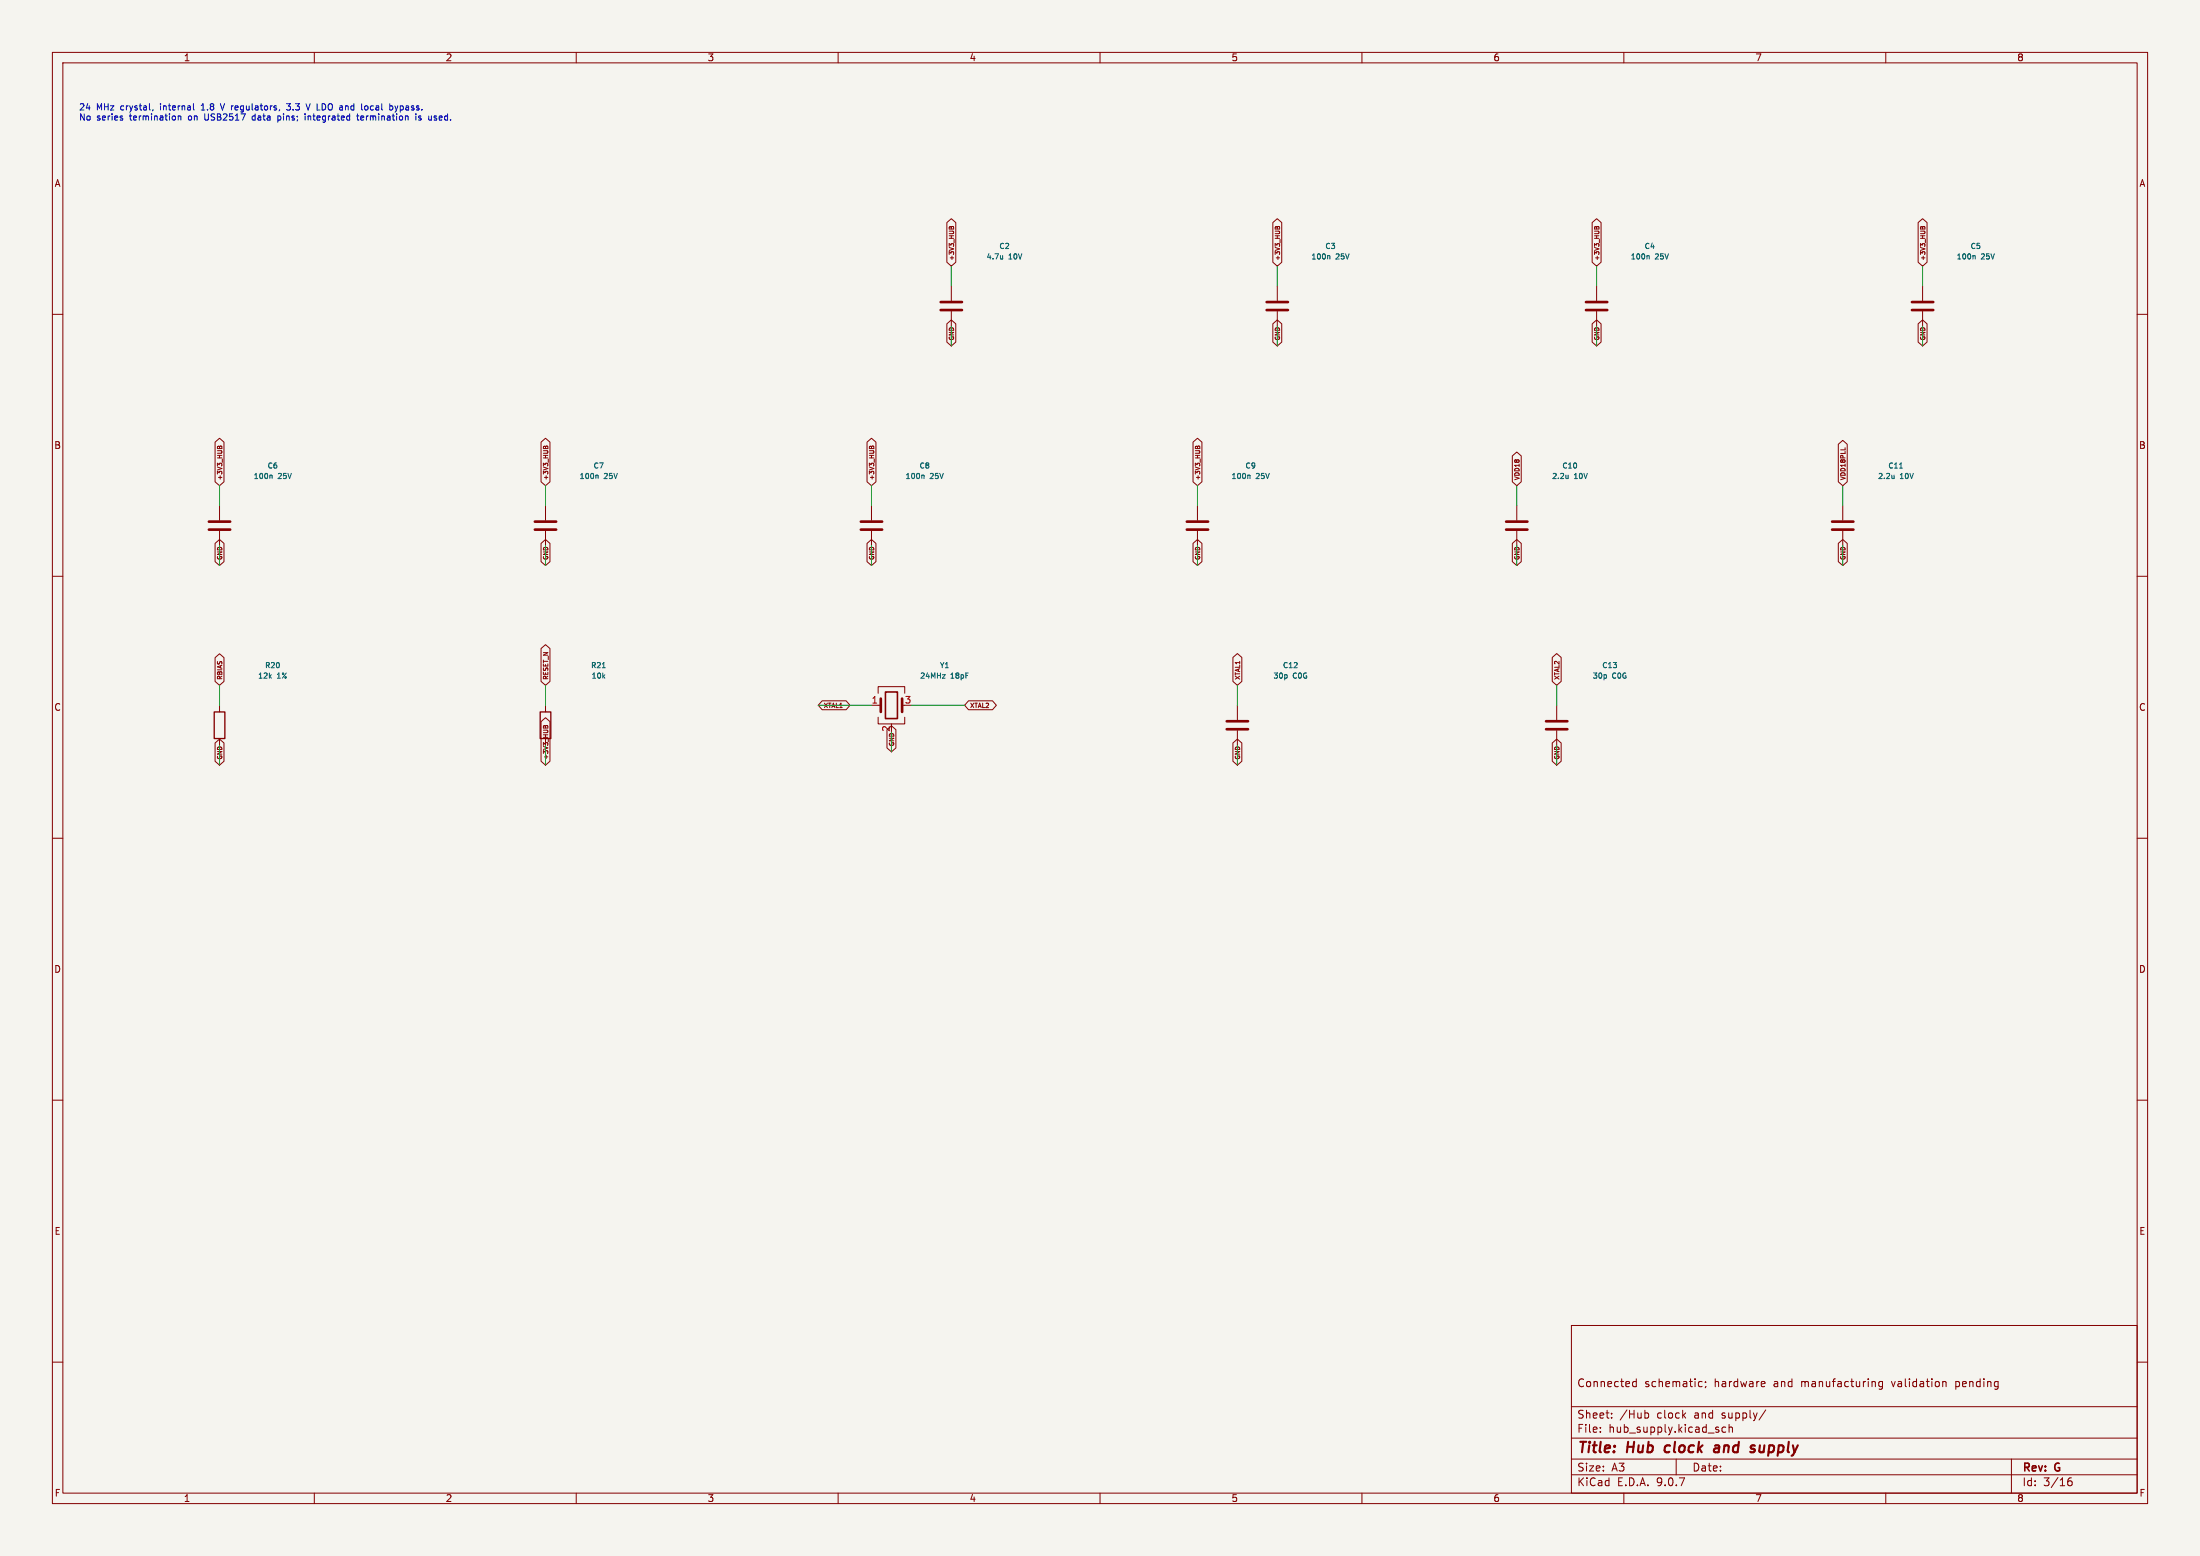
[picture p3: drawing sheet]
<svg xmlns="http://www.w3.org/2000/svg" width="420mm" height="297mm" viewBox="0 0 420 297" stroke-linecap="round" stroke-linejoin="round" font-family="sans-serif">
<path d="M0 0h420v297h-420z" fill="#f5f4ef" stroke="#f5f4ef" stroke-width=".19"/>
<g fill="none" stroke="#840000" stroke-width=".19">
<path d="M10 10h400v277h-400zM12 12h396v273h-396zM60 10v2M110 10v2M160 10v2M210 10v2M260 10v2M310 10v2M360 10v2M180.8 42.5l.8-.8 .9 .8v7.6l-.9 .7-.8-.7zM181.6 54.6v2.8M181.6 59.4v2.8"/>
<path d="M181.6 43.4v.3M181.6 43.4l.2-.2 .2 .1 .1 .4M181.6 43.4l-.3-.1-.1 .4M243 42.5l.8-.8 .9 .8v7.6l-.9 .7-.8-.7zM243.8 54.6v2.8M243.8 59.4v2.8M243.8 43.4v.3M243.8 43.4l.2-.2 .2 .1 .1 .4M243.8 43.4l-.3-.1-.1 .4M303.9 42.5l.9-.8 .9 .8v7.6l-.9 .7-.9-.7zM304.8 54.6v2.8M304.8 59.4v2.8"/>
<path d="M304.8 43.4v.3M304.8 43.4l.2-.2 .2 .1v.4M304.8 43.4l-.3-.1-.1 .4M366.2 42.5l.8-.8 .9 .8v7.6l-.9 .7-.8-.7zM367 54.6v2.8M367 59.4v2.8M367 43.4v.3M367 43.4l.2-.2 .2 .1 .1 .4M367 43.4l-.3-.1-.1 .4M10 60h2M180.8 61.8l.8-.7 .9 .7v3.5l-.9 .7-.8-.7zM243 61.8l.8-.7 .9 .7v3.5l-.9 .7-.8-.7z"/>
<path d="M303.9 61.8l.9-.7 .9 .7v3.5l-.9 .7-.9-.7zM366.2 61.8l.8-.7 .9 .7v3.5l-.9 .7-.8-.7zM408 60h2M41.1 84.4l.8-.7 .9 .7v7.6l-.9 .7-.8-.7zM41.5 85.3v.3M41.6 85.2l.3 .1M41.6 85.2l-.1 .1M41.9 96.5v2.8M41.9 85.3v.3M41.9 85.3l.2-.2 .2 .1 .1 .4M103.3 84.4l.8-.7 .9 .7v7.6l-.9 .7-.8-.7zM104.1 96.5v2.8"/>
<path d="M104.1 85.3v.3M104.1 85.3l.2-.2 .2 .1 .1 .4M104.1 85.3l-.3-.1-.1 .4M165.5 84.4l.9-.7 .8 .7v7.6l-.8 .7-.9-.7zM166.4 96.5v2.8M166.4 85.3v.3M166.4 85.3l.1-.2 .2 .1 .1 .4M166.4 85.3l-.4-.1v.4M227.7 84.4l.9-.7 .9 .7v7.6l-.9 .7-.9-.7zM228.6 96.5v2.8M228.6 85.3v.3M228.6 85.3l.2-.2 .2 .1v.4"/>
<path d="M228.6 85.3l-.3-.1-.1 .4M288.7 87l.9-.7 .8 .7v5l-.8 .7-.9-.7zM289.6 96.5v2.8M350.9 84.8l.9-.7 .8 .7v7.2l-.8 .7-.9-.7zM351.8 96.5v2.8M10 110h2M41.1 103.7l.8-.7 .9 .7v3.5l-.9 .8-.8-.8zM41.9 101.3v2.8M103.3 103.7l.8-.7 .9 .7v3.5l-.9 .8-.8-.8zM104.1 101.3v2.8M165.5 103.7l.9-.7 .8 .7v3.5l-.8 .8-.9-.8zM166.4 101.3v2.8"/>
<path d="M227.7 103.7l.9-.7 .9 .7v3.5l-.9 .8-.9-.8zM228.6 101.3v2.8M288.7 103.7l.9-.7 .8 .7v3.5l-.8 .8-.9-.8zM289.6 101.3v2.8M350.9 103.7l.9-.7 .8 .7v3.5l-.8 .8-.9-.8zM351.8 101.3v2.8M408 110h2M41.1 125.5l.8-.7 .9 .7v4.6l-.9 .7-.8-.7zM41.9 134.6v1.3M103.3 137.7l.8-.7 .9 .7v7.6l-.9 .8-.8-.8zM103.3 123.8l.8-.8 .9 .8v6.3l-.9 .7-.8-.7zM104.1 134.6v1.3"/>
<path d="M104.1 138.7v.3M104.1 138.7l.2-.2h.2l.1 .5M104.1 138.7l-.3-.1-.1 .4M157 133.8h4.5l.8 .8-.8 .9h-4.5l-.8-.9zM166.4 134.6h1.7M167.6 132.3v-1.2h5.1v1.2M167.6 136.9v1.3h5.1v-1.3M169.3 139.3l.9-.8 .8 .8v3.5l-.8 .7-.9-.7zM170.2 138.2v.2M184.9 133.8h4.6l.7 .8-.7 .9h-4.6l-.8-.9zM235.4 125.5l.8-.8 .9 .8v4.6l-.9 .7-.8-.7zM236.2 134.6v2.8"/>
<path d="M236.2 139.4v2.8M296.3 125.5l.9-.8 .8 .8v4.6l-.8 .7-.9-.7zM297.2 134.6v2.8M297.2 139.4v2.8M10 160h2M41.1 141.8l.8-.7 .9 .7v3.5l-.9 .8-.8-.8zM41.9 141v1.2M235.4 141.8l.8-.7 .9 .7v3.5l-.9 .8-.8-.8zM296.3 141.8l.9-.7 .8 .7v3.5l-.8 .8-.9-.8zM408 160h2M10 210h2M408 210h2"/>
<path d="M300 253h108v32h-108zM10 260h2M300 278.5h108M300 274.5h108M300 268.5h108M305.5 273.2v.2M305.5 272.5v.1M307.7 270.5v.2M307.7 269.8v.1M311.7 264.4l.2 .3 .5-.1M312.4 263.2v1.5M312.4 263.8l-.5-.1-.2 .3"/>
<path d="M314.2 269.7h.2l.3 .3v.5l-.5 .2M320 278.5v3M324.4 264.6h.5M324.4 263.8h.5M325.6 263.8v.1M325.7 264.6l-.2 .3M329.4 272.5l-.4-.1-.3 .3 .2 .6h.5M330.1 272.5l.2-.1 .4 .1v.9M330.1 271.9v1.5M336.4 263.7l.5 .1v.2l-.7 .2M336.9 264.6l-.5 .1M337.1 269.1l-1.3 1.9"/>
<path d="M357.9 263.8l.1 .9M359.4 263.8l-.5-.1-.2 .3 .1 .6h.6M359.4 263.7v1.2l-.3 .3-.4-.1M370.9 263.8h.5l.1 .9M384 278.5v6.5M408 260h2M60 285v2M110 285v2M160 285v2M210 285v2M260 285v2M300 281.5h108"/>
<path d="M310 285v2M360 285v2M394.7 282.9l.3-.2h.4l.2 .2v.4l-.3 .3-.4-.1-.2-.2M395.4 282.1a.59 .59 0 0 0-.7 .6"/>
</g>
<path d="M318 276.1l-.2 .7 .3 .4M327.4 276h.8M328.2 276.3l-.7 .1a.4 .4 0 0 0-.3 .4 .4 .4 0 0 0 .2 .4l.7-.1M336 275.9l-.1 1.2" fill="none" stroke="#840000" stroke-width=".4"/>
<g fill="none" stroke="#840000" stroke-width=".51">
<path d="M179.6 57.7h4M179.6 59.2h4M241.8 57.7h4.1M241.8 59.2h4.1M302.8 57.7h4M302.8 59.2h4M365 57.7h4.1M365 59.2h4.1M39.9 99.6h4M102.1 99.6h4.1M164.3 99.6h4.1M226.6 99.6h4"/>
<path d="M287.5 99.6h4.1M349.8 99.6h4M39.9 101.1h4M102.1 101.1h4.1M164.3 101.1h4.1M226.6 101.1h4M287.5 101.1h4.1M349.8 101.1h4M168.1 133.4v2.5M172.2 133.4v2.5M234.2 137.7h4.1M234.2 139.2h4.1"/>
<path d="M295.1 137.7h4.1M295.1 139.2h4.1"/>
</g>
<g fill="none" stroke="#006464" stroke-width=".19">
<path d="M191.4 48.8v.6M191.4 49.3l-.1 .1M253.6 48.8l.3 .1v.5M314.6 48.8l.2 .1v.5M376.8 48.8l.3 .1v.5M51.7 90.7l.3 .1v.6M113.9 90.7l.3 .1v.6M176.1 90.7l.3 .1v.6M238.4 90.7l.2 .1v.6M299.4 90.7v.7M299.4 91.3l-.2 .1M361.6 90.7v.7"/>
<path d="M361.6 91.3l-.1 .1M362.6 89.4h.6M115 127.5h.6M179.9 128.8h.5l-.5 .7h.5"/>
</g>
<path d="M40.9 135.9h2v5.1h-2zM103.1 135.9h2.1v5.1h-2.1z" fill="none" stroke="#840000" stroke-width=".25"/>
<path d="M169 132.1h2.3v5.1h-2.3z" fill="none" stroke="#840000" stroke-width=".3"/>
<g fill="none" stroke="#009600" stroke-width=".19">
<path d="M181.6 50.8v3.8M243.8 50.8v3.8M304.8 50.8v3.8M367 50.8v3.8M181.6 62.2v3.8M243.8 62.2v3.8M304.8 62.2v3.8M367 62.2v3.8M41.9 92.7v3.8M104.1 92.7v3.8M166.4 92.7v3.8M228.6 92.7v3.8"/>
<path d="M289.6 92.7v3.8M351.8 92.7v3.8M41.9 104.1v3.9M104.1 104.1v3.9M166.4 104.1v3.9M228.6 104.1v3.9M289.6 104.1v3.9M351.8 104.1v3.9M41.9 130.8v3.8M104.1 130.8v3.8M156.2 134.6h10.2M170.2 139.7v3.8"/>
<path d="M174 134.6h10.1M236.2 130.8v3.8M297.2 130.8v3.8M41.9 142.2v3.9M104.1 142.2v3.9M236.2 142.2v3.9M297.2 142.2v3.9"/>
</g>
<g fill="none" stroke="#0000c2" stroke-width=".19">
<path d="M36.9 19.8v1l.2 .2M38.6 20l-.2 .1M42.1 19.8l.4 1.2M54.7 19.8h.7l-.4 .5 .4 .2M58.4 19.8l.4 1.2 .4-1.2M29.2 20.9l-.1 .3M34 22.1v.8M34 22.2h.5v.7M38.4 21h.7M39.1 21.7l.1 1.1M48.2 22.2v.6l.4 .1M53 22.9h.5"/>
<path d="M53 22.1v1.2M53.4 22.1l.1 .1M55.4 20.8l-.2 .2-.5-.1M58.2 22.1v.8M58.8 22.1v.8M59 22.1l-.2 .1M68.1 22.1h.4M68.2 21.7v1.1l.3 .1M69 22.1l-.1 .2v.5l.1 .1M69.4 22.4l-.5 .1M69.8 20.2l.4 .2v.5l-.4 .1M74.9 20.3v.6"/>
<path d="M75.4 20.2l.3 .8M75.7 21l-.3 .4M76 20.2l-.3 .8M79.4 22.1v.8M79.9 22.3l.1 .2 .4 .2-.2 .2h-.3M82.9 22.9h.3M83.2 22.1l-.3 .2v.2h.3"/>
</g>
<g font-size="2.8" fill="#840000">
<text x="301" y="277.9">Title:</text>
<text x="310.6" y="277.9">Hub</text>
<text x="318.7" y="277.9">clock</text>
<text x="328.9" y="277.9">and</text>
<text x="336.7" y="277.9">supply</text>
</g>
<g font-size="2.1" fill="#840000">
<text x="301" y="265">Connected</text>
<text x="313.9" y="265">schematic;</text>
<text x="327.3" y="265">hardware</text>
<text x="338.7" y="265">and</text>
<text x="344.1" y="265">manufacturing</text>
<text x="361.6" y="265">validation</text>
<text x="373.9" y="265">pending</text>
<text x="301" y="273.7">File:</text>
<text x="301" y="271">Sheet:</text>
<text x="307.1" y="273.7">hub_supply.kicad_sch</text>
<text x="309.2" y="271">/Hub</text>
<text x="316.4" y="271">clock</text>
<text x="323.6" y="271">and</text>
<text x="329" y="271">supply/</text>
<text x="301" y="281.1">Size:</text>
<text x="307.6" y="281.1">A3</text>
<text x="323" y="281.1">Date:</text>
<text x="386" y="281.3">Rev:</text>
<text x="392.4" y="281.3">G</text>
<text x="301" y="283.9">KiCad</text>
<text x="308.7" y="283.9">E.D.A.</text>
<text x="316.3" y="283.9">9.0.7</text>
<text x="386" y="283.9">Id:</text>
<text x="390.1" y="283.9">3/16</text>
</g>
<g font-size="1.8" fill="#840000">
<text x="35" y="11.9">1</text>
<text x="85" y="11.9">2</text>
<text x="135" y="11.9">3</text>
<text x="185" y="11.9">4</text>
<text x="235" y="11.9">5</text>
<text x="285" y="11.9">6</text>
<text x="335" y="11.9">7</text>
<text x="385" y="11.9">8</text>
<text x="10.3" y="35.9">A</text>
<text x="408.3" y="35.9">A</text>
<text x="10.3" y="85.9">B</text>
<text x="408.2" y="85.9">B</text>
<text x="10.3" y="135.9">C</text>
<text x="408.2" y="135.9">C</text>
<text x="169.9" y="139.8" transform="rotate(-90 169.9 139.8)">2</text>
<text x="10.3" y="185.9">D</text>
<text x="408.2" y="185.9">D</text>
<text x="10.3" y="235.9">E</text>
<text x="408.3" y="235.9">E</text>
<text x="10.3" y="285.9">F</text>
<text x="35" y="286.9">1</text>
<text x="85" y="286.9">2</text>
<text x="135" y="286.9">3</text>
<text x="185" y="286.9">4</text>
<text x="235" y="286.9">5</text>
<text x="285" y="286.9">6</text>
<text x="335" y="286.9">7</text>
<text x="385" y="286.9">8</text>
<text x="408.3" y="285.9">F</text>
</g>
<g font-size="1.8" fill="#a90000">
<text x="166.3" y="134.4">1</text>
<text x="172.6" y="134.4">3</text>
</g>
<g font-size="1.7" fill="#0000c2">
<text x="15" y="21.4">24</text>
<text x="15" y="23.3">No</text>
<text x="18.4" y="21.4">MHz</text>
<text x="18.5" y="23.3">series</text>
<text x="23.1" y="21.4">crystal,</text>
<text x="24.9" y="23.3">termination</text>
<text x="30.9" y="21.4">internal</text>
<text x="36.3" y="23.3">on</text>
<text x="39" y="21.4">1.8</text>
<text x="39.6" y="23.3">USB2517</text>
<text x="42.9" y="21.4">V regulators,</text>
<text x="48.9" y="23.3">data</text>
<text x="54" y="23.3">pins;</text>
<text x="55.9" y="21.4">3.3</text>
<text x="59.4" y="23.3">integrated</text>
<text x="59.9" y="21.4">V LDO and</text>
<text x="69.6" y="23.3">termination</text>
<text x="71" y="21.4">local</text>
<text x="76.6" y="21.4">bypass.</text>
<text x="81" y="23.3">is</text>
<text x="83.6" y="23.3">used.</text>
</g>
<g font-size="1.4" fill="#006464">
<text x="190.7" y="47.7">C2</text>
<text x="252.9" y="47.7">C3</text>
<text x="313.9" y="47.7">C4</text>
<text x="376.1" y="47.7">C5</text>
<text x="188.2" y="49.7">4.7u</text>
<text x="192.5" y="49.7">10V</text>
<text x="250.2" y="49.7">100n</text>
<text x="255" y="49.7">25V</text>
<text x="311.2" y="49.7">100n</text>
<text x="316" y="49.7">25V</text>
<text x="373.4" y="49.7">100n</text>
<text x="378.2" y="49.7">25V</text>
<text x="51" y="89.6">C6</text>
<text x="113.2" y="89.6">C7</text>
<text x="175.4" y="89.6">C8</text>
<text x="237.7" y="89.6">C9</text>
<text x="298.1" y="89.6">C10</text>
<text x="360.4" y="89.6">C11</text>
<text x="48.3" y="91.6">100n</text>
<text x="53.1" y="91.6">25V</text>
<text x="110.5" y="91.6">100n</text>
<text x="115.3" y="91.6">25V</text>
<text x="172.8" y="91.6">100n</text>
<text x="177.5" y="91.6">25V</text>
<text x="235" y="91.6">100n</text>
<text x="239.8" y="91.6">25V</text>
<text x="296.2" y="91.6">2.2u</text>
<text x="300.5" y="91.6">10V</text>
<text x="358.4" y="91.6">2.2u</text>
<text x="362.7" y="91.6">10V</text>
<text x="49.2" y="129.7">12k</text>
<text x="50.5" y="127.7">R20</text>
<text x="52.9" y="129.7">1%</text>
<text x="112.7" y="127.7">R21</text>
<text x="112.8" y="129.7">10k</text>
<text x="175.5" y="129.7">24MHz</text>
<text x="179.3" y="127.7">Y1</text>
<text x="181.5" y="129.7">18pF</text>
<text x="243" y="129.7">30p</text>
<text x="244.8" y="127.7">C12</text>
<text x="246.8" y="129.7">C0G</text>
<text x="303.9" y="129.7">30p</text>
<text x="305.8" y="127.7">C13</text>
<text x="307.8" y="129.7">C0G</text>
</g>
<g font-size="1.2" fill="#840000">
<text x="182.3" y="49.8" transform="rotate(-90 182.3 49.8)">+3V3_HUB</text>
<text x="244.6" y="49.8" transform="rotate(-90 244.6 49.8)">+3V3_HUB</text>
<text x="305.5" y="49.8" transform="rotate(-90 305.5 49.8)">+3V3_HUB</text>
<text x="367.7" y="49.8" transform="rotate(-90 367.7 49.8)">+3V3_HUB</text>
<text x="182.3" y="65.1" transform="rotate(-90 182.3 65.1)">GND</text>
<text x="244.6" y="65.1" transform="rotate(-90 244.6 65.1)">GND</text>
<text x="305.5" y="65.1" transform="rotate(-90 305.5 65.1)">GND</text>
<text x="367.7" y="65.1" transform="rotate(-90 367.7 65.1)">GND</text>
<text x="42.6" y="91.8" transform="rotate(-90 42.6 91.8)">+3V3_HUB</text>
<text x="104.9" y="91.8" transform="rotate(-90 104.9 91.8)">+3V3_HUB</text>
<text x="167.1" y="91.8" transform="rotate(-90 167.1 91.8)">+3V3_HUB</text>
<text x="229.3" y="91.8" transform="rotate(-90 229.3 91.8)">+3V3_HUB</text>
<text x="290.3" y="91.8" transform="rotate(-90 290.3 91.8)">VDD18</text>
<text x="352.5" y="91.8" transform="rotate(-90 352.5 91.8)">VDD18PLL</text>
<text x="42.6" y="107" transform="rotate(-90 42.6 107)">GND</text>
<text x="104.9" y="107" transform="rotate(-90 104.9 107)">GND</text>
<text x="167.1" y="107" transform="rotate(-90 167.1 107)">GND</text>
<text x="229.3" y="107" transform="rotate(-90 229.3 107)">GND</text>
<text x="290.3" y="107" transform="rotate(-90 290.3 107)">GND</text>
<text x="352.5" y="107" transform="rotate(-90 352.5 107)">GND</text>
<text x="42.6" y="129.9" transform="rotate(-90 42.6 129.9)">RBIAS</text>
<text x="104.9" y="129.9" transform="rotate(-90 104.9 129.9)">RESET_N</text>
<text x="236.9" y="129.9" transform="rotate(-90 236.9 129.9)">XTAL1</text>
<text x="297.9" y="129.9" transform="rotate(-90 297.9 129.9)">XTAL2</text>
<text x="157.2" y="135.3">XTAL1</text>
<text x="185.1" y="135.3">XTAL2</text>
<text x="170.9" y="142.6" transform="rotate(-90 170.9 142.6)">GND</text>
<text x="42.6" y="145.1" transform="rotate(-90 42.6 145.1)">GND</text>
<text x="104.9" y="145.1" transform="rotate(-90 104.9 145.1)">+3V3_HUB</text>
<text x="236.9" y="145.1" transform="rotate(-90 236.9 145.1)">GND</text>
<text x="297.9" y="145.1" transform="rotate(-90 297.9 145.1)">GND</text>
</g>
</svg>
